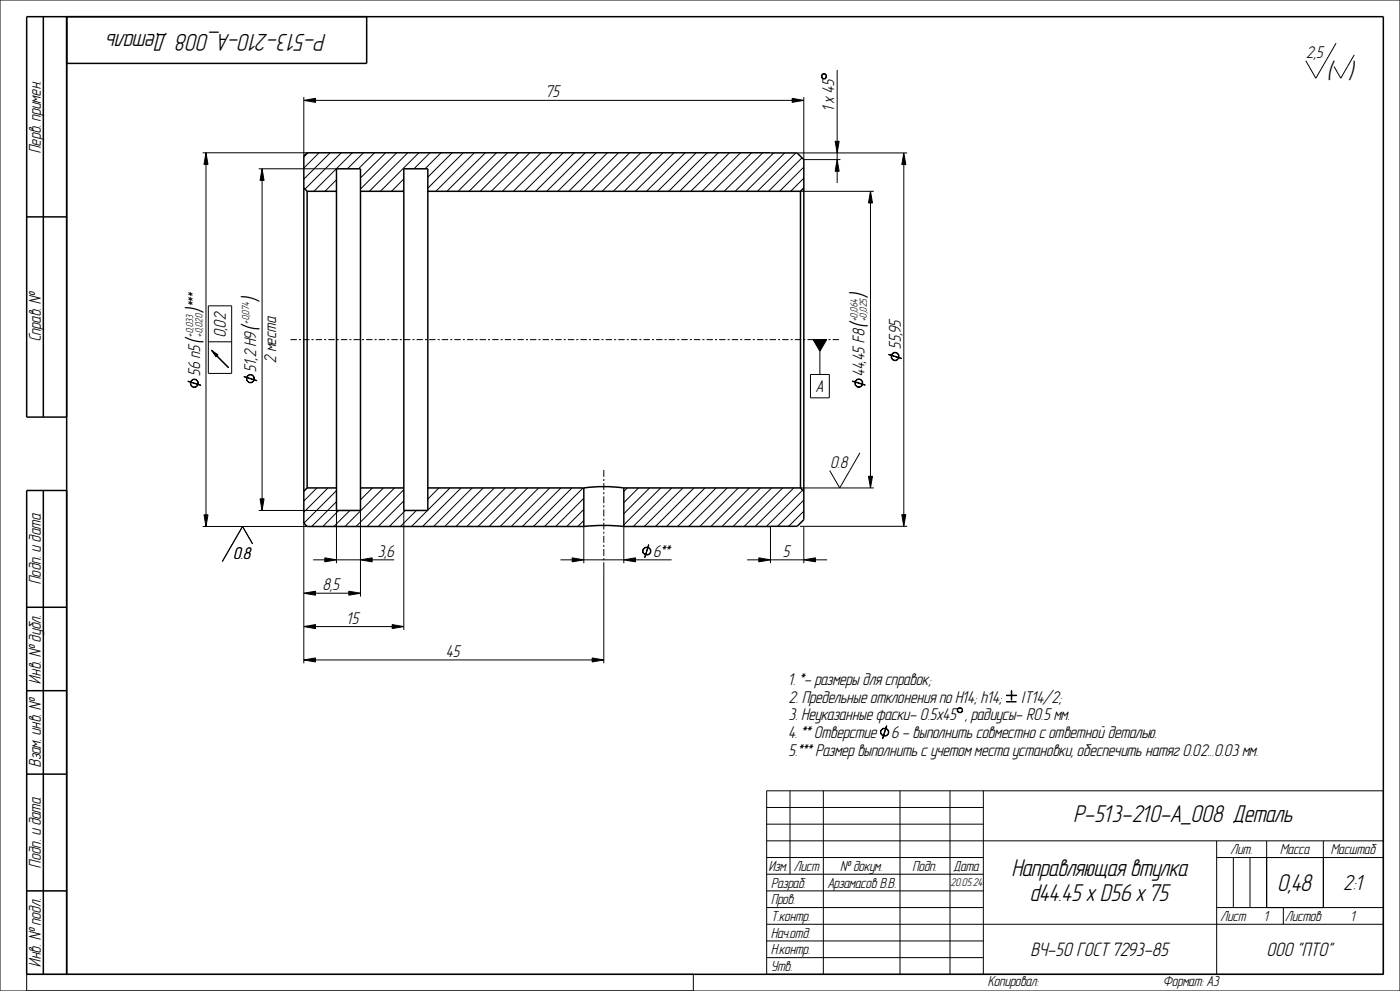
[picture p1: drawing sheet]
<svg xmlns="http://www.w3.org/2000/svg" width="420mm" height="297mm" viewBox="0 0 420 297" stroke-linecap="round" stroke-linejoin="round" font-family="sans-serif">
<g fill="#000">
<path d="M91.1 30.1l3.5-.6v1.2zM237.6 29.5l3.5 .6-3.5 .6zM246.5 22.5l.4-.4h.6l.4 .4v.7l-.4 .5 .3-.5v-.7l-.3-.3h-.6l-.3 .3v.7l.3 .5-.4-.5zM246.9 23.5l.6 .2zM61.8 45.8l.6 3.5h-1.2zM78.6 50.6l.6 3.5h-1.2zM250.5 42.3h1.2l-.6 3.5zM251.1 47.8l.6 3.5h-1.2zM261.1 57.3l.6 3.5h-1.2zM271.1 45.8l.6 3.5h-1.2zM56.4 114.2l3.8 1.3zM57.3 114.2a1.18 1.18 0 0 1 1.2-.6 1.18 1.18 0 0 1 1 .9 1.17 1.17 0 0 0-1.1-.8 1.17 1.17 0 0 0-1.1 .8v.7a1.17 1.17 0 0 0 1.1 .8 1.17 1.17 0 0 0 1.1-.8 1.2 1.2 0 0 1-1.2 .9 1.2 1.2 0 0 1-1.2-.9z"/>
<path d="M59.3 114.5l.2 .7zM63.4 104.9l2 1.5-.4 .1-.2 .5zM64.8 106.5l3.8 3.7zM73.2 112.8l3.8 1.3zM74.1 112.8a1.18 1.18 0 0 1 1.2-.6 1.18 1.18 0 0 1 1 .9 1.17 1.17 0 0 0-1.1-.7 1.17 1.17 0 0 0-1.1 .7v.7a1.17 1.17 0 0 0 1.1 .8 1.17 1.17 0 0 0 1.1-.8 1.2 1.2 0 0 1-1.2 1 1.2 1.2 0 0 1-1.1-1zM76.1 113.1l.2 .7zM255.7 114.2l3.8 1.3zM257.1 113.7a1.16 1.16 0 0 1 1.7 .8 1.17 1.17 0 0 0-1.1-.8 1.17 1.17 0 0 0-1.1 .8v.7a1.17 1.17 0 0 0 1.1 .7 1.17 1.17 0 0 0 1.1-.7 1.2 1.2 0 0 1-1.2 .9 1.2 1.2 0 0 1-1.1-.9v-.7zM258.7 114.5l.1 .7zM266.6 106.2l3.8 1.3zM267.9 105.7a1.16 1.16 0 0 1 1.8 .8 1.17 1.17 0 0 0-1.1-.8 1.17 1.17 0 0 0-1.1 .8v.7a1.17 1.17 0 0 0 1.1 .8 1.17 1.17 0 0 0 1.1-.8 1.2 1.2 0 0 1-1.2 .9 1.2 1.2 0 0 1-1.1-.9v-.7zM269.5 106.5l.2 .7z"/>
<path d="M61.2 154.3h1.2l-.6 3.5zM78 149.5h1.2l-.6 3.5zM260.5 142.7h1.2l-.6 3.5zM270.5 154.2h1.2l-.6 3.5zM91.1 177.8l3.5-.6v1.2zM97.4 167.2l3.5 .6-3.5 .6zM104.6 177.2l3.5 .6-3.5 .6zM108.1 167.8l3.5-.6v1.2zM171.6 167.2l3.5 .6-3.5 .6zM187.1 167.8l3.5-.6v1.2zM192.9 164.6a1.24 1.24 0 0 1 1.7-.5 1.24 1.24 0 0 1 .5 1.6l-.7 .6a1.17 1.17 0 0 0 .7-1.1 1.17 1.17 0 0 0-.7-1.1h-.7a1.17 1.17 0 0 0-.8 1.1 1.17 1.17 0 0 0 .8 1.1 1.21 1.21 0 0 1-.8-1.7zM193.7 166.2l.7 .1z"/>
<path d="M194.5 163.3l-1.1 3.8zM227.6 167.2l3.5 .6-3.5 .6zM241.1 167.8l3.5-.6v1.2zM91.1 187.8l3.5-.6v1.2zM91.1 197.8l3.5-.6v1.2zM117.6 187.2l3.5 .6-3.5 .6zM177.6 197.2l3.5 .6-3.5 .6z"/>
</g>
<g fill="none" stroke="#000" stroke-width=".3">
<path d="M0 0h420v297h-420zM400.8 12.9l-6 10.5-3.1-5.2M406.3 16.4l-4.1 7-2-3.4M91.1 30.1l3.5-.6v1.2zM91.1 29.1v17.7M94.6 30.1h143M237.6 29.5l3.5 .6-3.5 .6zM241.1 29.1v18.7h11M246.5 22.5l.4-.4h.6l.4 .4v.7l-.4 .5 .3-.5v-.7l-.3-.3h-.6l-.3 .3v.7l.3 .5-.4-.5zM246.9 23.5l.6 .2zM251.1 21v21.3M60.8 45.8h31.3"/>
<path d="M61.8 45.8l.6 3.5h-1.2zM61.8 49.3v105M77.6 50.6h23.3M78.6 50.6l.6 3.5h-1.2zM78.6 54.1v95.4M92.4 45.8l-1.3 1.2M95.7 45.8l-4.6 4.6M99.1 45.8l-8 7.9M100.9 53.9l-3.4 3.4M100.9 57.2l-.1 .1M102.4 45.8l-10.9 10.9M105.7 45.8l-11.5 11.5"/>
<path d="M109 45.8l-4.8 4.8M112.4 45.8l-4.8 4.8M115.7 45.8l-7.6 7.5M119 45.8l-10.9 10.9M121.1 53.6l-3.7 3.7M121.1 57l-.3 .3M122.3 45.8l-11.5 11.5M125.7 45.8l-11.6 11.5M129 45.8l-4.8 4.8M132.3 45.8l-4.8 4.8M135.6 45.8l-7.3 7.3M139 45.8l-10.7 10.6"/>
<path d="M142.3 45.8l-11.5 11.5M145.6 45.8l-11.5 11.5M149 45.8l-11.6 11.5M152.3 45.8l-11.6 11.5M155.6 45.8l-11.5 11.5M158.9 45.8l-11.5 11.5M162.3 45.8l-11.6 11.5M165.6 45.8l-11.6 11.5M168.9 45.8l-11.5 11.5M172.2 45.8l-11.5 11.5M175.6 45.8l-11.6 11.5M178.9 45.8l-11.6 11.5"/>
<path d="M182.2 45.8l-11.5 11.5M185.5 45.8l-11.5 11.5M188.9 45.8l-11.6 11.5M192.2 45.8l-11.5 11.5M195.5 45.8l-11.5 11.5M198.9 45.8l-11.6 11.5M202.2 45.8l-11.6 11.5M205.5 45.8l-11.5 11.5M208.8 45.8l-11.5 11.5M212.2 45.8l-11.6 11.5M215.5 45.8l-11.6 11.5M218.8 45.8l-11.5 11.5"/>
<path d="M222.1 45.8l-11.5 11.5M225.5 45.8l-11.6 11.5M228.8 45.8l-11.6 11.5M232.1 45.8l-11.5 11.5M235.4 45.8l-11.5 11.5M238.7 45.8l-11.5 11.5M239.1 45.8h33M240.1 57.3h22M240.6 47.3l-10 10M241.1 50.1l-7.2 7.2M241.1 53.4l-3.9 3.9M250.5 42.3h1.2l-.6 3.5z"/>
<path d="M251.1 47.8l.6 3.5h-1.2zM251.1 45.8v2M251.1 51.3v3.5M261.1 57.3l.6 3.5h-1.2zM271.1 45.8l.6 3.5h-1.2zM271.1 49.3v104.9M261.1 60.8v81.9M62.5 91.7h7v20.2h-7zM56.4 114.2l3.8 1.3zM57.3 114.2a1.18 1.18 0 0 1 1.2-.6 1.18 1.18 0 0 1 1 .9 1.17 1.17 0 0 0-1.1-.8 1.17 1.17 0 0 0-1.1 .8v.7a1.17 1.17 0 0 0 1.1 .8 1.17 1.17 0 0 0 1.1-.8 1.2 1.2 0 0 1-1.2 .9 1.2 1.2 0 0 1-1.2-.9zM59.3 114.5l.2 .7zM62.5 102.4h7"/>
<path d="M63.4 104.9l2 1.5-.4 .1-.2 .5zM64.8 106.5l3.8 3.7zM73.2 112.8l3.8 1.3zM74.1 112.8a1.18 1.18 0 0 1 1.2-.6 1.18 1.18 0 0 1 1 .9 1.17 1.17 0 0 0-1.1-.7 1.17 1.17 0 0 0-1.1 .7v.7a1.17 1.17 0 0 0 1.1 .8 1.17 1.17 0 0 0 1.1-.8 1.2 1.2 0 0 1-1.2 1 1.2 1.2 0 0 1-1.1-1zM76.1 113.1l.2 .7zM255.7 114.2l3.8 1.3zM257.1 113.7a1.16 1.16 0 0 1 1.7 .8 1.17 1.17 0 0 0-1.1-.8 1.17 1.17 0 0 0-1.1 .8v.7a1.17 1.17 0 0 0 1.1 .7 1.17 1.17 0 0 0 1.1-.7 1.2 1.2 0 0 1-1.2 .9 1.2 1.2 0 0 1-1.1-.9v-.7zM258.7 114.5l.1 .7zM266.6 106.2l3.8 1.3zM267.9 105.7a1.16 1.16 0 0 1 1.8 .8 1.17 1.17 0 0 0-1.1-.8 1.17 1.17 0 0 0-1.1 .8v.7a1.17 1.17 0 0 0 1.1 .8 1.17 1.17 0 0 0 1.1-.8 1.2 1.2 0 0 1-1.2 .9 1.2 1.2 0 0 1-1.1-.9v-.7zM269.5 106.5l.2 .7zM258 135.7l-6.1 10.5-3-5.2"/>
<path d="M60.8 157.8h31.3M61.2 154.3h1.2l-.6 3.5zM77.6 153h23.3v15.8M78 149.5h1.2l-.6 3.5zM91.1 156.8v42M95.1 146.2l-4 4M98.4 146.2l-7.3 7.3M100.9 147l-9.7 9.8M100.9 150.4l-7.4 7.4M101.6 153l-4.8 4.8M105 153l-4.8 4.8M108.1 153v25.8"/>
<path d="M108.4 146.2l-.3 .3M111.7 146.2l-3.6 3.6M115 146.2l-11.5 11.6M118.4 146.2l-11.6 11.6M121.1 153v35.8M121.1 146.8l-11 11M121.1 150.1l-7.6 7.7M121.6 153l-4.8 4.8M124.9 153l-4.8 4.8M128.2 153l-4.8 4.8M128.3 146.2h.1M131.7 146.2l-3.4 3.4"/>
<path d="M135 146.2l-6.7 6.7M138.3 146.2l-11.5 11.6M141.7 146.2l-11.6 11.6M145 146.2l-11.6 11.6M148.3 146.2l-11.5 11.6M151.6 146.2l-11.5 11.6M155 146.2l-11.6 11.6M158.3 146.2l-11.6 11.6M161.6 146.2l-11.5 11.6M164.9 146.2l-11.5 11.6M168.3 146.2l-11.6 11.6M171.6 146.2l-11.6 11.6"/>
<path d="M174.9 146.2l-11.5 11.6M175.1 157.8v11M175.1 149.3l-8.4 8.5M175.1 152.7l-5.1 5.1M175.1 156l-1.7 1.8M181.1 140.8v2.1M181.1 143.5v.7M181.1 144.8v2.1M181.1 147.5v.6M181.1 148.7v2.1M181.1 151.4v.7M181.1 152.7v2.1"/>
<path d="M181.1 155.4v.6M181.1 156.6v2.1M181.1 159.3v.7M187.1 157.8v11M188.2 146.2l-1.1 1.1M191.6 146.2l-4.5 4.4M194.9 146.2l-7.8 7.8M198.2 146.2l-11.1 11.1M201.5 146.2l-11.5 11.6M204.9 146.2l-11.6 11.6M208.2 146.2l-11.6 11.6M211.5 146.2l-11.5 11.6"/>
<path d="M214.8 146.2l-11.5 11.6M218.2 146.2l-11.6 11.6M221.5 146.2l-11.6 11.6M224.8 146.2l-11.5 11.6M228.1 146.2l-11.5 11.6M231.1 157.8v11M231.5 146.2l-11.6 11.6M234.8 146.2l-11.5 11.6M238.1 146.2l-11.5 11.6M240 157.7h32.1M240.1 146.2h22M240.8 146.9l-10.9 10.9"/>
<path d="M241.1 157.8v11M241.1 149.9l-7.8 7.8M241.1 153.2l-4.5 4.5M260.5 142.7h1.2l-.6 3.5zM270.5 154.2h1.2l-.6 3.5zM75.8 163l-3-5.2-6.1 10.5M91.1 177.8l3.5-.6v1.2zM93.9 167.8h3.5M94.6 177.8h10M97.4 167.2l3.5 .6-3.5 .6zM100.9 167.8h7.2M104.6 177.2l3.5 .6-3.5 .6z"/>
<path d="M108.1 167.8l3.5-.6v1.2zM111.6 167.8h6.7M168.1 167.8h3.5M171.6 167.2l3.5 .6-3.5 .6zM175.1 167.8h12M181.1 160.6v2.1M181.1 163.3v.6M181.1 164.5v2.1M181.1 167.2v.7M181.1 168.5v30.3M187.1 167.8l3.5-.6v1.2zM190.6 167.8h10.9"/>
<path d="M192.9 164.6a1.24 1.24 0 0 1 1.7-.5 1.24 1.24 0 0 1 .5 1.6l-.7 .6a1.17 1.17 0 0 0 .7-1.1 1.17 1.17 0 0 0-.7-1.1h-.7a1.17 1.17 0 0 0-.8 1.1 1.17 1.17 0 0 0 .8 1.1 1.21 1.21 0 0 1-.8-1.7zM193.7 166.2l.7 .1zM194.5 163.3l-1.1 3.8zM224.1 167.8h3.5M227.6 167.2l3.5 .6-3.5 .6zM231.1 167.8h10M241.1 167.8l3.5-.6v1.2zM244.6 167.8h3.5M91.1 187.8l3.5-.6v1.2zM91.1 197.8l3.5-.6v1.2zM94.6 197.8h83M94.6 187.8h23"/>
<path d="M117.6 187.2l3.5 .6-3.5 .6zM177.6 197.2l3.5 .6-3.5 .6zM230 237h185v55h-185zM237 237v25M247 237v55M270 237v55M285 237v55M295 237v55M230 242h65M230 247h65M230 252h185M230 257h65"/>
<path d="M365 257h50M365 252v40M370 257v15M375 257v15M380 252v20M397 252v20M230 262h65M230 267h65M230 272h65M230 277h185M365 272h50M385 272v5"/>
<path d="M8 297v-5h200v5M230 282h65M230 287h65"/>
</g>
<g fill="none" stroke="#000" stroke-width=".45">
<path d="M13 5v120M20 5v287M110 5v14h-90M91.1 56.3l1 1M92.1 57.3v88.9M92.1 57.3h8.8M100.9 50.6h7.2v102.4h-7.2zM108.1 57.3h13M121.1 50.6h7.2v102.4h-7.2zM128.3 57.3h111.8M240.1 57.3v88.9M241.1 56.3l-1 1"/>
<path d="M8 65h12M20 125h-12v-120h407v287h-407v-145h12M13 147v145M92.1 146.2h8.8M92.1 146.2l-1 1M108.1 146.2h13M128.3 146.2h46.8M175.1 157.8l6.6-.3 5.4 .3M175.1 157.8h-83l-1-1v-110l1-1h147l2 2v107.9l-2 2-52 .1M175.1 146.2v11.6M175.1 146.2l5.5-.4 6.5 .4M187.1 146.2h53"/>
<path d="M187.1 146.2v11.6M240.1 146.2l1 1M8 182h12M8 207h12M8 232h12M8 267h12"/>
</g>
<!-- layer: AXES -->
<path d="M243.9 101.8h4.1l-2 3.5z" fill="#000"/>
<g fill="none" stroke="#000" stroke-width=".3">
<path d="M87.1 101.8h2M89.7 101.8h.6M90.9 101.8h1.9M93.5 101.8h.6M94.7 101.8h1.9M97.2 101.8h.7M98.5 101.8h1.9M101 101.8h.6M102.3 101.8h1.9M104.8 101.8h.6M106.1 101.8h1.9M108.6 101.8h.6"/>
<path d="M109.8 101.8h1.9M112.4 101.8h.6M113.6 101.8h1.9M116.2 101.8h.6M117.4 101.8h1.9M119.9 101.8h.7M121.2 101.8h1.9M123.7 101.8h.6M125 101.8h1.9M127.5 101.8h.6M128.7 101.8h2M131.3 101.8h.6"/>
<path d="M132.5 101.8h1.9M135.1 101.8h.6M136.3 101.8h1.9M138.8 101.8h.7M140.1 101.8h1.9M142.6 101.8h.7M143.9 101.8h1.9M146.4 101.8h.6M147.7 101.8h1.9M150.2 101.8h.6M151.4 101.8h2M154 101.8h.6"/>
<path d="M155.2 101.8h1.9M157.8 101.8h.6M159 101.8h1.9M161.5 101.8h.7M162.8 101.8h1.9M165.3 101.8h.7M166.6 101.8h1.9M169.1 101.8h.6M170.4 101.8h1.9M172.9 101.8h.6M174.1 101.8h1.9M176.7 101.8h.6"/>
<path d="M177.9 101.8h1.9M180.5 101.8h.6M181.7 101.8h1.9M184.2 101.8h.7M185.5 101.8h1.9M188 101.8h.6M189.3 101.8h1.9M191.8 101.8h.6M193.1 101.8h1.9M195.6 101.8h.6M196.8 101.8h1.9M199.4 101.8h.6"/>
<path d="M200.6 101.8h1.9M203.2 101.8h.6M204.4 101.8h1.9M206.9 101.8h.7M208.2 101.8h1.9M210.7 101.8h.6M212 101.8h1.9M214.5 101.8h.6M215.7 101.8h2M218.3 101.8h.6M219.5 101.8h1.9M222.1 101.8h.6"/>
<path d="M223.3 101.8h1.9M225.8 101.8h.7M227.1 101.8h1.9M229.6 101.8h.7M230.9 101.8h1.9M233.4 101.8h.6M234.7 101.8h1.9M237.2 101.8h.6M238.4 101.8h2M241 101.8h.6M242.2 101.8h1.9M243.1 112.2h5.7v7h-5.7z"/>
<path d="M243.9 101.8h4.1l-2 3.5zM244.8 101.8h.6M246 105.3v6.9M246 101.8h1.9M248.5 101.8h.7M249.8 101.8h1.9"/>
</g>
<!-- layer: NOTES -->
<path d="M264.7 218.4a1.23 1.23 0 0 1 1.5 .1 1.23 1.23 0 0 1 .3 1.5l-.7 .6a1.17 1.17 0 0 0 .7-1.1 1.17 1.17 0 0 0-.7-1.1h-.8a1.17 1.17 0 0 0-.7 1.1 1.17 1.17 0 0 0 .7 1.1 1.18 1.18 0 0 1-.9-1 1.18 1.18 0 0 1 .6-1.2zM265.9 217.5l-1.2 3.8zM287.2 212.6l.4-.5h.7l.5 .5v.6l-.5 .4h-.7l-.4-.4 .4 .2h.7l.3-.2v-.6l-.3-.3h-.7zM287.2 212.6l.1 .6zM301.9 208.3l3.1 .2zM301.9 210.2l2.9 .2zM301.9 208.4h3.1M301.9 210.3h2.9M303.4 207l.1 2.8zM303.5 207v2.8M265 220.4l.8 .2z" fill="none" stroke="#000" stroke-width=".3"/>
<path d="M265.9 217.5l-1.2 3.8zM287.2 212.6l.4-.5h.7l.5 .5v.6l-.5 .4h-.7l-.4-.4 .4 .2h.7l.3-.2v-.6l-.3-.3h-.7zM287.2 212.6l.1 .6zM264.7 218.4a1.23 1.23 0 0 1 1.5 .1 1.23 1.23 0 0 1 .3 1.5l-.7 .6a1.17 1.17 0 0 0 .7-1.1 1.17 1.17 0 0 0-.7-1.1h-.8a1.17 1.17 0 0 0-.7 1.1 1.17 1.17 0 0 0 .7 1.1 1.18 1.18 0 0 1-.9-1 1.18 1.18 0 0 1 .6-1.2zM265 220.4l.8 .2z" fill="#000"/>
<text font-size="7.5" x="398.2" y="23.6">( )</text>
<g font-size="7.3">
<text x="97.8" y="10.1" transform="rotate(-180 97.8 10.1)">P-513-210-A_008 Деталь</text>
<text x="322.2" y="246.4">P-513-210-A_008 Деталь</text>
<text x="303.7" y="262.6">Направляющая втулка</text>
<text x="383.4" y="267">0,48</text>
<text x="309.3" y="270.1">d44.45 x D56 x 75</text>
</g>
<g font-size="7.2">
<text x="260.1" y="89.3" transform="rotate(-90 260.1 89.3)">)</text>
<text x="60.7" y="93.9" transform="rotate(-90 60.7 93.9)">)</text>
<text x="77.6" y="90.6" transform="rotate(-90 77.6 90.6)">)</text>
<text x="77.6" y="99.2" transform="rotate(-90 77.6 99.2)">(</text>
<text x="260.1" y="98.4" transform="rotate(-90 260.1 98.4)">(</text>
<text x="60.7" y="103.1" transform="rotate(-90 60.7 103.1)">(</text>
</g>
<text font-size="6.6" x="403.1" y="266.8">2:1</text>
<g font-size="5.9">
<text x="309.3" y="286.5">ВЧ-50 ГОСТ 7293-85</text>
<text x="380.1" y="286.5">ООО &quot;ПТО&quot;</text>
</g>
<g font-size="5.1">
<text x="392" y="17.3">2,5</text>
<text x="164" y="29.2">75</text>
<text x="250.3" y="33.4" transform="rotate(-90 250.3 33.4)">1 х 45</text>
<text x="12.3" y="45.9" transform="rotate(-90 12.3 45.9)">Перв. примен.</text>
<text x="60" y="92.1" transform="rotate(-90 60 92.1)">***</text>
<text x="67.7" y="101.1" transform="rotate(-90 67.7 101.1)">0,02</text>
<text x="12.3" y="102.3" transform="rotate(-90 12.3 102.3)">Справ. №</text>
<text x="270.3" y="104.7" transform="rotate(-90 270.3 104.7)">55,95</text>
<text x="60" y="112.7" transform="rotate(-90 60 112.7)">56 n5</text>
<text x="76.9" y="111.4" transform="rotate(-90 76.9 111.4)">51,2 H9</text>
<text x="82.8" y="108.7" transform="rotate(-90 82.8 108.7)">2 места</text>
<text x="259.4" y="112.7" transform="rotate(-90 259.4 112.7)">44,45 F8</text>
<text x="244.9" y="117.5">A</text>
<text x="249.3" y="140.1">0.8</text>
<text x="70.1" y="167.4">0.8</text>
<text x="113.3" y="166.9">3,6</text>
<text x="196.1" y="166.9">6**</text>
<text x="234.9" y="166.9">5</text>
<text x="12.3" y="175" transform="rotate(-90 12.3 175)">Подп. и дата</text>
<text x="97" y="176.9">8,5</text>
<text x="104.2" y="186.9">15</text>
<text x="133.9" y="196.9">45</text>
<text x="12.3" y="204.9" transform="rotate(-90 12.3 204.9)">Инв. № дубл.</text>
<text x="236.6" y="205.4">1. *- размеры для справок;</text>
<text x="236.6" y="215.9">3. Неуказанные фаски- 0.5х45 , радиусы- R0.5 мм.</text>
<text x="236.6" y="210.7">2. Предельные отклонения по H14; h14;</text>
<text x="306.3" y="210.7">IT14/2;</text>
<text x="236.6" y="221.2">4. ** Отверстие</text>
<text x="267.5" y="221.2">6 - выполнить совместно с ответной деталью.</text>
<text x="236.6" y="226.4">5.*** Размер выполнить с учетом места установки, обеспечить натяг 0.02...0.03 мм.</text>
<text x="12.3" y="229.8" transform="rotate(-90 12.3 229.8)">Взам. инв. №</text>
<text x="12.3" y="260" transform="rotate(-90 12.3 260)">Подп. и дата</text>
<text x="12.3" y="289.9" transform="rotate(-90 12.3 289.9)">Инв. № подл.</text>
</g>
<g font-size="4.4">
<text x="369.2" y="256">Лит.</text>
<text x="384.1" y="256">Масса</text>
<text x="399.3" y="256">Масштаб</text>
<text x="230.6" y="261">Изм.</text>
<text x="238.2" y="261">Лист</text>
<text x="252.2" y="261">№ докум.</text>
<text x="273.9" y="261">Подп.</text>
<text x="286.3" y="261">Дата</text>
<text x="231.4" y="266">Pазраб.</text>
<text x="248.4" y="266">Арзамасов В.В.</text>
<text x="231.4" y="271">Пров.</text>
<text x="231.4" y="276">Т.контр.</text>
<text x="231.4" y="281">Нач.отд.</text>
<text x="366.2" y="276">Лист</text>
<text x="379.4" y="276">1</text>
<text x="385.6" y="276">Листов</text>
<text x="405.4" y="276">1</text>
<text x="231.4" y="286">Н.контр.</text>
<text x="231.4" y="291">Утв.</text>
<text x="296.5" y="295.5">Копировал:</text>
<text x="349" y="295.5">Формат: А3</text>
</g>
<text font-size="3.4" x="285.2" y="265.7">20.05.24</text>
<g font-size="3.1">
<text x="57.9" y="100.9" transform="rotate(-90 57.9 100.9)">+0,033</text>
<text x="60.7" y="100.9" transform="rotate(-90 60.7 100.9)">+0,020</text>
<text x="74.8" y="97.1" transform="rotate(-90 74.8 97.1)">+0,074</text>
<text x="257.3" y="96.3" transform="rotate(-90 257.3 96.3)">+0,064</text>
<text x="260.1" y="96.3" transform="rotate(-90 260.1 96.3)">+0,025</text>
</g>
</svg>
